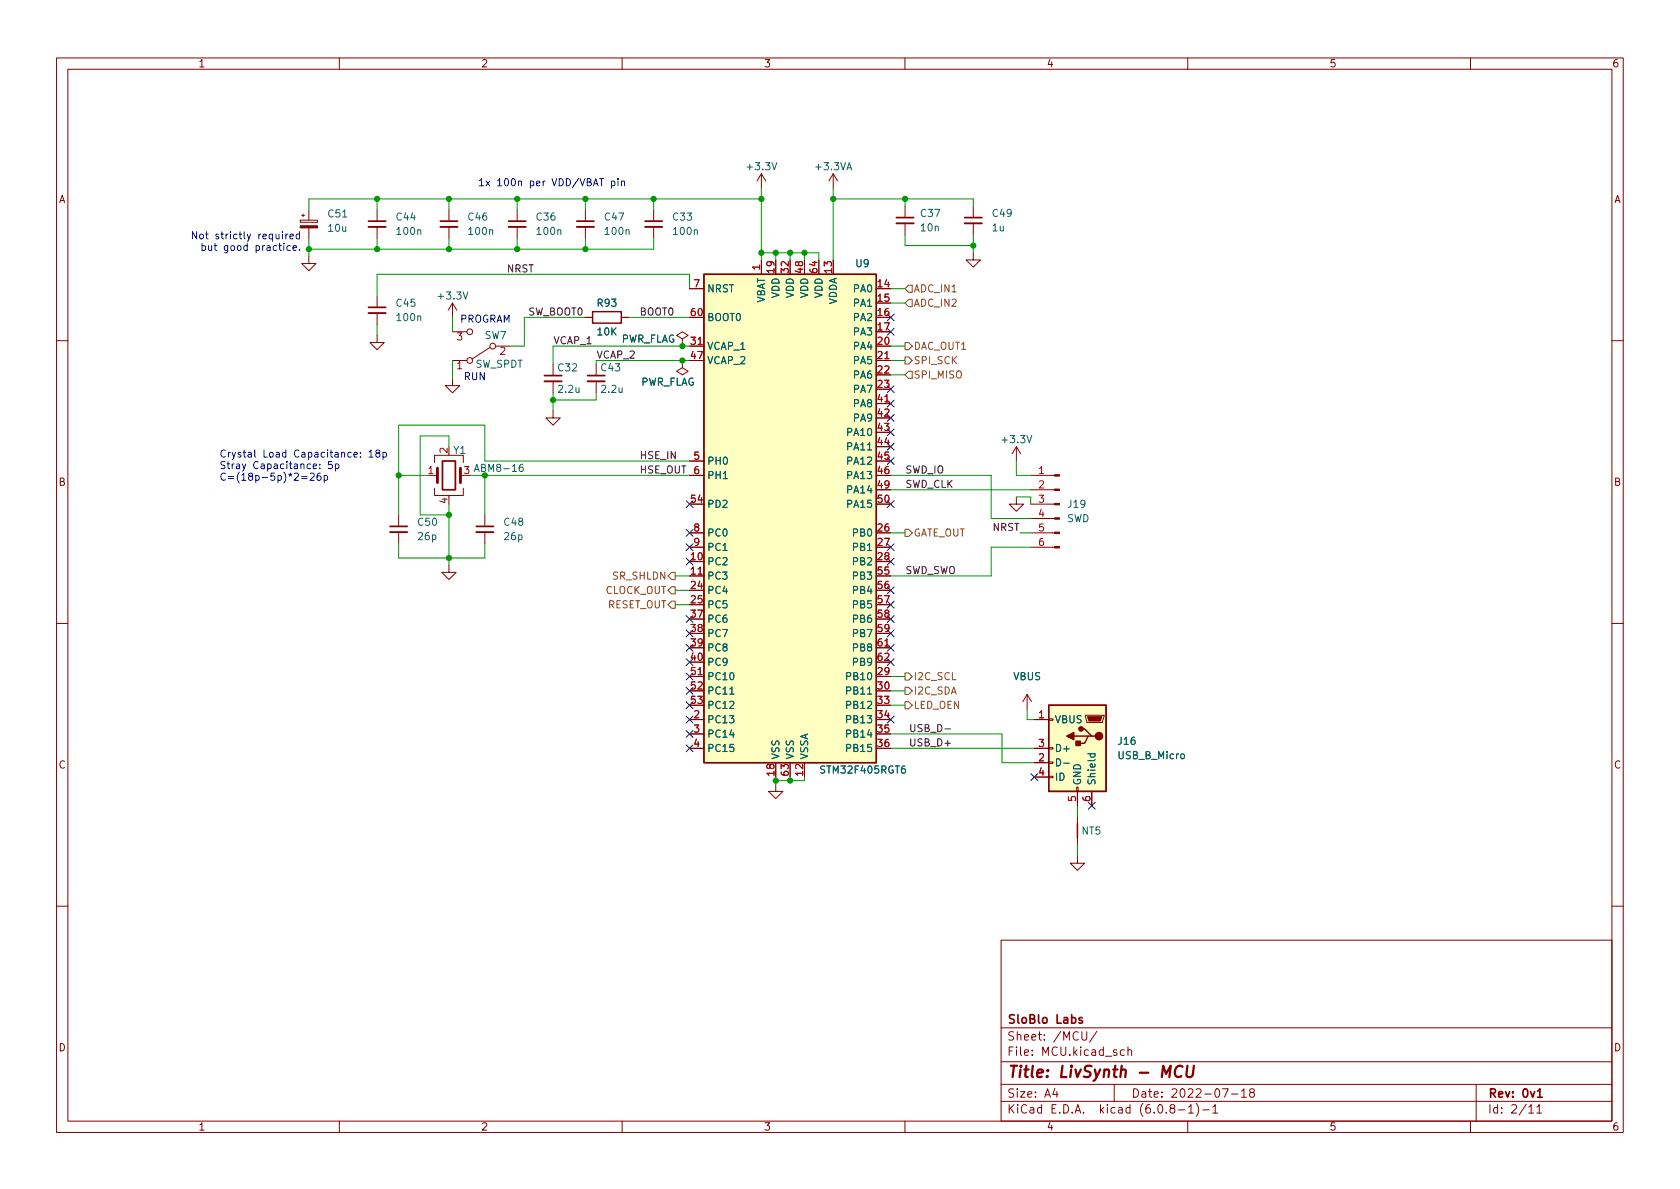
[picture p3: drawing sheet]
<svg xmlns="http://www.w3.org/2000/svg" width="297mm" height="210mm" viewBox="0 0 297 210" stroke-linecap="round" stroke-linejoin="round" font-family="sans-serif">
<g fill="none" stroke="#840000" stroke-width=".18">
<path d="M10 10.2h277v190.1h-277zM12 12.2h273v186.1h-273zM60 10.2v2M110 10.2v2M160 10.2v2M210 10.2v2M260 10.2v2M53.1 38.9h3v.4h-3zM53.3 38.1h.5M53.6 37.8v.5M54.6 37.1v1.8M66.7 37.1v2"/>
<path d="M79.4 37.1v2M91.4 37.1v2M103.5 37.1v2M115.6 37.1v2M134.6 30.7l-.7 1.3M134.6 30.7v2.6M134.6 30.7l.8 1.3M147.3 30.7l-.7 1.3M147.3 30.7v2.6M147.3 30.7l.8 1.3M160 36.4v2.1M160 39.5v2"/>
<path d="M172.1 36.4v2.1M172.1 39.5v2M54.6 45.3v1.3h1.3l-1.3 1.3-1.3-1.3h1.3M54.6 40.3v1.9M66.7 59.3v1.3h1.2l-1.2 1.2-1.3-1.2h1.3M66.7 40.1v2.1M66.7 52.3v2.1M66.7 55.4v2M79.4 40.1v2.1M80 58.7h2.5M80 53.6l-.8 1.3M80 53.6v2.5"/>
<path d="M80 53.6l.8 1.3M91.4 40.1v2.1M103.5 56.1h1.3M103.5 40.1v2.1M109.9 56.1h1.2M115.6 40.1v2.1M120.6 59.9l1.1-.6-1.1-.6-1 .6 1 .6v1.3M121.9 51h2.6M134.6 46v2.5M172.1 44.7v1.3h1.3l-1.3 1.2-1.3-1.2h1.3M10 60.2h2M80 66.9v1.3h1.3l-1.3 1.3-1.3-1.3h1.3"/>
<path d="M80 63.7h2.5M86.6 61.5l-3.2 2M87.6 61.2h2.6M97.8 72.6v1.3h1.3l-1.3 1.3-1.3-1.3h1.3M97.8 64.4v2M97.8 67.4v2.1M105.4 64.4v2M105.4 67.4v2.1M120.6 63.7v1.3l-1 .7 1 .6 1.1-.6-1.1-.7M120.6 63.7h.1M120.6 61.2h.1M121.9 61.2h2.6"/>
<path d="M154.9 63.7h2.6M154.9 71.4h2.6M179.7 79l-.8 1.3M179.7 79v2.5M179.7 79l.8 1.3M285 60.2h2M70.5 91.1v2M70.5 94.1v2M76.8 86.4v1.2h5.1v-1.2M76.8 81.8v-1.3h5.1v1.3M76.8 84.1h.5M79.4 99.9v1.3h1.2l-1.2 1.3-1.3-1.3h1.3"/>
<path d="M81.4 84.1h.5M85.7 91.1v2M85.7 94.1v2M121.9 84.1h2.6M121.9 96.8h2.6M121.9 94.2h2.6M121.9 81.5h2.6M179.7 87.9v1.2h1.3l-1.3 1.3-1.3-1.3h1.3M182.2 84.1h4.3M182.2 96.8h4.3M182.2 94.2h4.3M182.2 91.7h4.3"/>
<path d="M182.2 89.1h4.3M182.2 86.6h4.3M10 110.2h2M121.9 101.8h2.6M121.9 119.6h2.6M154.9 114.5h2.6M285 110.2h2M121.9 127.2h2.6M121.9 132.3h2.6M121.9 129.8h2.6M137.2 138.7v1.2h1.2l-1.2 1.3-1.3-1.3h1.3M181.6 122.8l-.8 1.3"/>
<path d="M181.6 122.8v2.5M181.6 122.8l.8 1.3M182.9 127.2h2.5M182.9 134.9h2.5M182.9 132.3h2.5M182.9 137.4h2.5M185.4 137.3h.8v.2h-.8zM185.4 134.7h.8v.3h-.8zM185.4 132.2h.8v.3h-.8zM185.4 127.1h.8v.3h-.8zM190.4 139.2h.2v.7h-.2zM190.5 139.9v2.6"/>
<path d="M191.9 126.5h3.3v.2l-.3 1.1h-2.7zM193 139.9v2.6M190.5 151.4v1.2h1.3l-1.3 1.3-1.3-1.3h1.3M190.5 144.4v5.1M10 160.2h2M177 166.3h108v32h-108zM285 160.2h2M60 198.3v2M110 198.3v2M160 198.3v2M177 194.8h108M177 191.8h108"/>
<path d="M177 187.8h108M177 181.8h108M186.5 192.5l-.4 1h1M186.9 193v1M191.3 182.4v1.2l.3 .3h.4l.1-.3v-1.2M193.9 182.4l-1.3 1.9M197 191.8v3M198.8 185.7l-.4-.1-.3 .3v.4l.1 .3h.6M199.4 185.8l.2-.2 .4 .1 .1 .9M199.4 185.1v1.5M207.1 196l-.2-.3v-.2l.2-.2 .5 .1 .1 .2-.1 .2-.6 .2-.1 .3v.4l.2 .1h.5l.1-.3-.1-.4-.2-.1M208.4 196.3h1.1"/>
<path d="M210 198.3v2M210.1 195.8l.5-.5v1.5M210.1 196.8h.9M211.5 195.1a1.72 1.72 0 0 1 0 2.3M212.6 196.3h1.2M214.4 195.8l.5-.5v1.5M214.4 196.8h.9M216.1 192.5h1l-.6 1.5M217.7 193.5h1.2M219.5 193l.4-.5v1.5M219.5 194h.9M221.2 193.2l-.3-.3 .1-.2 .2-.2 .4 .1 .2 .2-.1 .2-.6 .2-.2 .3 .1 .4 .2 .1h.4l.2-.3-.1-.4-.2-.1"/>
<path d="M260 198.3v2M261 191.8v6.5M270.3 195.8l.4-.5v1.5M270.3 196.8h.9M271.7 195.8l.5-.5v1.5M271.7 196.8h.9"/>
<circle cx="83.1" cy="58.7" r=".51"/>
<circle cx="83.1" cy="63.7" r=".51"/>
<circle cx="87.1" cy="61.2" r=".51"/>
</g>
<g fill="none" stroke="#840000" stroke-width=".3">
<path d="M65.2 39.1h3M77.9 39.1h3M89.9 39.1h3.1M102 39.1h3M114 39.1h3.1M158.5 38.5h3M170.6 38.5h3M65.2 54.4h3M96.3 66.4h3M103.9 66.4h3M69 93.1h3M78.2 81.5h2.3v5.1h-2.3z"/>
<path d="M84.2 93.1h3M191.3 180l-.3-.1-.2 .2v.3l.5 .1v.4h-.5M271.8 193l.5-.5v1.5M271.8 194h.9"/>
</g>
<path d="M209.1 188.7a.88 .88 0 0 0-1-.1 .88 .88 0 0 0-.4 1 .69 .69 0 0 0 .3 .8 .69 .69 0 0 0 .9-.1M210 188.5l-.2 1.6 .1 .3a.66 .66 0 0 0 1-.3l.2-1.6" fill="none" stroke="#840000" stroke-width=".4"/>
<g fill="#840000" stroke="#840000" stroke-width=".18">
<path d="M53.1 39.9h3v.4h-3z"/>
<path d="M192.3 126.7h2.5l-.2 .8h-2.1z"/>
<path d="M186.5 96.6h.8v.3h-.8z"/>
<path d="M186.5 94.1h.8v.3h-.8z"/>
<path d="M186.5 91.6h.8v.2h-.8z"/>
<path d="M186.5 89h.8v.3h-.8z"/>
<path d="M186.5 86.5h.8v.2h-.8z"/>
<path d="M186.5 83.9h.8v.3h-.8z"/>
</g>
<path d="M77.3 82.8v2.5M81.4 82.8v2.5" fill="none" stroke="#840000" stroke-width=".51"/>
<path d="M83.9 83.4l.4-1.3 .4 1.3M92.4 82.1l-.4 .1a.85 .85 0 0 0 0 1.2l.5-.1v-.5l-.2-.2h-.4l-.1 .2M129 122.7h.8M188.1 135h1M192.3 133.3h1.3M192.8 133.3v.4l.2 .2 .6-.1v-.5" fill="none" stroke="#006464" stroke-width=".18"/>
<path d="M158.5 39.5h3M170.6 39.5h3M65.2 55.4h3M65.2 40.1h3M77.9 40.1h3M89.9 40.1h3.1M102 40.1h3M114 40.1h3.1M96.3 67.4h3M103.9 67.4h3M69 94.1h3M84.2 94.1h3" fill="none" stroke="#840000" stroke-width=".33"/>
<path d="M104.8 55.1h5.1v2h-5.1zM124.5 48.5h30.4v86.4h-30.4zM185.4 124.7h10.2v15.2h-10.2zM189.9 130.2h2.5M191.1 128.9h.7l1.2 1.3h.7M193 130.2h-.6l-.6 1.2h-1.3M190.5 145.7v2.5" fill="none" stroke="#840000" stroke-width=".25"/>
<g fill="#ffffc2" stroke="#ffffc2" stroke-width=".18">
<path d="M185.4 124.7h10.2v15.2h-10.2z"/>
<path d="M124.5 48.5h30.4v86.4h-30.4z"/>
</g>
<g fill="#840000" stroke="#840000" stroke-width=".25">
<path d="M188.6 130.2l1.3-.7v1.3z"/>
<path d="M190.2 131.1h.8v.7h-.8z"/>
<circle cx="194.3" cy="130.2" r=".63"/>
<circle cx="191.1" cy="128.9" r=".38"/>
</g>
<path d="M160.7 50.4h.6v1.3h-.6l-.7-.7zM160.7 53h.6v1.2h-.6l-.7-.6zM160 60.6h.7l.6 .6-.6 .6h-.7zM160 63.1h.7l.6 .6-.6 .7h-.7zM160.7 65.7h.6v1.2h-.6l-.7-.6zM160 93.6h.7l.6 .6-.6 .7h-.7zM118.1 106.9l.6-.6h.7v1.3h-.7zM118.7 101.2h.7v1.3h-.7l-.6-.7zM118.7 103.8h.7v1.2h-.7l-.6-.6zM160 119h.7l.6 .6-.6 .7h-.7zM160 121.5h.7l.6 .7-.6 .6h-.7zM160 124.1h.7l.6 .6-.6 .6h-.7z" fill="none" stroke="#725600" stroke-width=".18"/>
<path d="M167.1 128.9h.9" fill="none" stroke="#0f0f0f" stroke-width=".18"/>
<g fill="none" stroke="#0000c2" stroke-width=".18">
<path d="M106 31.6h.7M108.1 32.1l.4-.1 .2 .3-.1 .5h-.5M108.1 32v1.3M109.3 31.6v.1M109.3 32v.9M109.9 32.1l.2-.1 .3 .1v.8M109.9 32v.9M34.8 41v1.2l-.8-1.2v1.2M35.4 41.5l.3-.1 .3 .2v.4l-.3 .2h-.3l-.1-.2zM35.7 43.5l.4-.1 .2 .3-.1 .5h-.5M35.7 43v1.3M36.9 43.4v.8l.3 .1 .2-.1"/>
<path d="M37.4 43.4v.9M53 41.5l-.4-.1-.2 .2 .1 .6h.5M53 44.2v.1M53 41v1.2M65.2 79.9l.4-.3v1.2M67.7 80v1.3M53.3 84.3h1M53.3 84.6h1M54.8 83.8l.5-.1 .3 .3-.8 .9h.8M56.7 83.7h-.4a.86 .86 0 0 0 0 1.2l.4-.1 .1-.4-.3-.3h-.2l-.3 .3M57.3 84.1h.4l.2 .2-.1 .6h-.5M57.3 84.1v1.3"/>
<path d="M58.7 81.6h-.6l-.1 .6 .2-.1 .4 .1 .2 .1-.1 .5-.2 .1-.5-.1M59.3 82.1l.4-.1 .2 .3-.1 .5h-.5M59.3 82v1.3M63.7 80.7v.1M63.7 80.1v.1M65.2 80.8h.8M66.7 80.1l-.3-.2 .1-.2 .2-.1h.4l.1 .2-.1 .2-.5 .2-.2 .2 .1 .3 .2 .1h.2l.3-.2v-.2l-.3-.3M67.7 80.1l.4-.1 .2 .2-.1 .6h-.5"/>
</g>
<g fill="none" stroke="#009600" stroke-width=".18">
<path d="M66.7 35.2v1.9M79.4 35.2v1.9M91.4 35.2v1.9M103.5 35.2v1.9M115.6 35.2v1.9M134.6 35.2h-80v1.9M134.6 33.3v12.7M147.3 35.2h24.8v1.2M147.3 33.3v12.7M160 35.2v1.2M54.6 42.2v3.1M66.7 42.2v1.9"/>
<path d="M66.7 57.4v1.9M79.4 42.2v1.9M80 56.1v2.6M91.4 42.2v1.9M103.5 56.1h-10.8v5.1h-2.5M103.5 42.2v1.9M111.1 56.1h10.8M115.6 42.2v1.9h-61M121.9 51v-2.5h-55.2v3.8M134.6 44.7h10.2v1.3M137.2 44.7v1.3M139.7 44.7v1.3"/>
<path d="M142.2 44.7v1.3M157.5 53.6h2.5M157.5 51h2.5M160 41.5v1.9h12.1M172.1 41.5v3.2M79.4 79v-1.9h-5.1v14h5.1M80 63.7v3.2M97.8 69.5v3.1M105.4 69.5v1.2h-7.6M121.9 61.2h-24.1v3.2M121.9 63.7h-16.5v.7M157.5 61.2h2.5"/>
<path d="M157.5 66.3h2.5M157.5 63.7h2.5M70.5 84.1h5.1M70.5 96.1v2.6h15.2v-2.6M79.4 89.1v10.8M83.2 84.1h38.7M85.7 84.1v7M121.9 81.5h-36.2v-6.3h-15.2v15.9M157.5 84.1h17.8v7.6h6.9M157.5 94.2h2.5M157.5 86.6h24.7M179.7 87.9h2.5v1.2"/>
<path d="M179.7 81.5v2.6h2.5M180.3 94.2h1.9M182.2 96.8h-6.9v5h-17.8M119.4 101.8h2.5M119.4 104.4h2.5M119.4 106.9h2.5M157.5 119.6h2.5M137.2 137.4v1.3M139.7 137.4v.6M142.2 137.4v.6h-5M157.5 122.2h2.5M157.5 124.7h2.5"/>
<path d="M157.5 129.8h19.7v5.1h5.7M157.5 132.3h25.4M181.6 125.3v1.9h1.3M190.5 142.5v1.9M190.5 149.5v1.9"/>
</g>
<g fill="none" stroke="#000084" stroke-width=".18">
<path d="M156.9 55.5l1.2 1.2M156.9 58.1l1.2 1.2M158.1 58.1l-1.2 1.2M158.1 55.5l-1.2 1.2M156.9 78.4l1.2 1.2M156.9 75.8l1.2 1.3M156.9 73.3l1.2 1.2M156.9 70.8l1.2 1.2M156.9 68.2l1.2 1.2M158.1 78.4l-1.2 1.2M158.1 75.8l-1.2 1.3M158.1 73.3l-1.2 1.2"/>
<path d="M158.1 70.8l-1.2 1.2M158.1 68.2l-1.2 1.2M121.3 88.5l1.2 1.3M121.3 93.6l1.2 1.2M121.3 96.2l1.2 1.2M121.3 98.7l1.2 1.2M122.5 88.5l-1.2 1.3M122.5 93.6l-1.2 1.2M122.5 96.2l-1.2 1.2M122.5 98.7l-1.2 1.2M156.9 80.9l1.2 1.2M156.9 88.5l1.2 1.3"/>
<path d="M156.9 96.2l1.2 1.2M156.9 98.7l1.2 1.2M158.1 80.9l-1.2 1.2M158.1 88.5l-1.2 1.3M158.1 96.2l-1.2 1.2M158.1 98.7l-1.2 1.2M121.3 116.5l1.2 1.2M121.3 113.9l1.2 1.3M121.3 119l1.2 1.2M121.3 108.9l1.2 1.2M121.3 111.4l1.2 1.2M122.5 113.9l-1.2 1.3"/>
<path d="M122.5 111.4l-1.2 1.2M122.5 108.9l-1.2 1.2M122.5 116.5l-1.2 1.2M122.5 119l-1.2 1.2M156.9 116.5l1.2 1.2M156.9 103.8l1.2 1.2M156.9 106.3l1.2 1.2M156.9 108.9l1.2 1.2M156.9 111.4l1.2 1.2M156.9 113.9l1.2 1.3M158.1 116.5l-1.2 1.2M158.1 103.8l-1.2 1.2"/>
<path d="M158.1 106.3l-1.2 1.2M158.1 108.9l-1.2 1.2M158.1 111.4l-1.2 1.2M158.1 113.9l-1.2 1.3M121.3 121.6l1.2 1.2M121.3 129.2l1.2 1.2M121.3 131.7l1.2 1.2M121.3 126.6l1.2 1.3M121.3 124.1l1.2 1.2M122.5 121.6l-1.2 1.2M122.5 129.2l-1.2 1.2M122.5 131.7l-1.2 1.2"/>
<path d="M122.5 126.6l-1.2 1.3M122.5 124.1l-1.2 1.2M156.9 126.6l1.2 1.3M158.1 126.6l-1.2 1.3M182.3 136.8l1.2 1.2M183.5 136.8l-1.2 1.2M192.4 141.9l1.2 1.2M193.6 141.9l-1.2 1.2"/>
</g>
<g fill="#009600" stroke="#009600" stroke-width=".18">
<circle cx="70.5" cy="84.1" r=".46"/>
<circle cx="85.7" cy="84.1" r=".46"/>
<circle cx="97.8" cy="70.7" r=".46"/>
<circle cx="79.4" cy="91.1" r=".46"/>
<circle cx="79.4" cy="98.7" r=".46"/>
<circle cx="120.6" cy="61.2" r=".46"/>
<circle cx="120.6" cy="63.7" r=".46"/>
<circle cx="142.2" cy="44.7" r=".46"/>
<circle cx="147.3" cy="35.2" r=".46"/>
<circle cx="160" cy="35.2" r=".46"/>
<circle cx="172.1" cy="43.4" r=".46"/>
<circle cx="137.2" cy="138" r=".46"/>
<circle cx="139.7" cy="138" r=".46"/>
<circle cx="103.5" cy="35.2" r=".46"/>
<circle cx="103.5" cy="44.1" r=".46"/>
<circle cx="134.6" cy="35.2" r=".46"/>
<circle cx="115.6" cy="35.2" r=".46"/>
<circle cx="139.7" cy="44.7" r=".46"/>
<circle cx="137.2" cy="44.7" r=".46"/>
<circle cx="134.6" cy="44.7" r=".46"/>
<circle cx="79.4" cy="44.1" r=".46"/>
<circle cx="91.4" cy="44.1" r=".46"/>
<circle cx="91.4" cy="35.2" r=".46"/>
<circle cx="79.4" cy="35.2" r=".46"/>
<circle cx="54.6" cy="44.1" r=".46"/>
<circle cx="66.7" cy="44.1" r=".46"/>
<circle cx="66.7" cy="35.2" r=".46"/>
</g>
<text font-size="2.8" fill="#840000" x="178" y="190.6">Title: LivSynth - MCU</text>
<g font-size="2.1" fill="#840000">
<text x="178" y="184">Sheet: /MCU/</text>
<text x="178" y="181">SloBlo Labs</text>
<text x="178" y="186.7">File: MCU.kicad_sch</text>
<text x="178" y="196.9">KiCad E.D.A. kicad (6.0.8-1)-1</text>
<text x="178" y="194.1">Size: A4</text>
<text x="200" y="194.1">Date: 2022-07-18</text>
<text x="263" y="194.1">Rev: 0v1</text>
<text x="263" y="196.9">Id: 2/11</text>
</g>
<g font-size="1.8" fill="#840000">
<text x="35" y="11.9">1</text>
<text x="85" y="11.9">2</text>
<text x="135" y="11.9">3</text>
<text x="185" y="11.9">4</text>
<text x="235" y="11.9">5</text>
<text x="285" y="11.9">6</text>
<text x="10.3" y="35.9">A</text>
<text x="285.3" y="35.9">A</text>
<text x="10.3" y="85.9">B</text>
<text x="285.3" y="85.9">B</text>
<text x="10.3" y="135.9">C</text>
<text x="285.3" y="135.9">C</text>
<text x="10.3" y="185.9">D</text>
<text x="285.3" y="185.9">D</text>
<text x="35" y="199.9">1</text>
<text x="85" y="199.9">2</text>
<text x="135" y="199.9">3</text>
<text x="185" y="199.9">4</text>
<text x="235" y="199.9">5</text>
<text x="285" y="199.9">6</text>
</g>
<g font-size="1.8" fill="#0000c2">
<text x="84.5" y="32.9">1x 100n per VDD/VBAT pin</text>
<text x="36.5" y="42.3">Not strictly required</text>
<text x="38" y="44.3">but good practice.</text>
<text x="81.3" y="57">PROGRAM</text>
<text x="81.9" y="67.2">RUN</text>
<text x="38.7" y="80.9">Crystal Load Capacitance: 18p</text>
<text x="38.7" y="82.9">Stray Capacitance: 5p</text>
<text x="38.7" y="85">C=(18p-5p)*2=26p</text>
</g>
<g font-size="1.8" fill="#006464">
<text x="132.3" y="30.1">+3.3V</text>
<text x="144.3" y="30.1">+3.3VA</text>
<text x="58.1" y="38.4">C51</text>
<text x="58.1" y="41">10u</text>
<text x="70.2" y="39">C44</text>
<text x="70.3" y="41.5">100n</text>
<text x="82.9" y="39">C46</text>
<text x="83" y="41.5">100n</text>
<text x="94.9" y="39">C36</text>
<text x="95.1" y="41.5">100n</text>
<text x="107" y="39">C47</text>
<text x="107.1" y="41.5">100n</text>
<text x="119" y="39">C33</text>
<text x="119.2" y="41.5">100n</text>
<text x="162.9" y="38.4">C37</text>
<text x="162.9" y="40.9">10n</text>
<text x="175.5" y="40.9">1u</text>
<text x="175.6" y="38.4">C49</text>
<text x="151.3" y="47.2">U9</text>
<text x="77.7" y="53">+3.3V</text>
<text x="125" y="51.7">NRST</text>
<text x="135.3" y="53.8" transform="rotate(-90 135.3 53.8)">VBAT</text>
<text x="137.8" y="52.8" transform="rotate(-90 137.8 52.8)">VDD</text>
<text x="140.3" y="52.8" transform="rotate(-90 140.3 52.8)">VDD</text>
<text x="142.9" y="52.8" transform="rotate(-90 142.9 52.8)">VDD</text>
<text x="145.4" y="52.8" transform="rotate(-90 145.4 52.8)">VDD</text>
<text x="151" y="51.7">PA0</text>
<text x="70.2" y="54.2">C45</text>
<text x="70.3" y="56.8">100n</text>
<text x="85.7" y="59.9">SW7</text>
<text x="105.7" y="54.2">R93</text>
<text x="105.7" y="59.3">10K</text>
<text x="125" y="56.8">BOOT0</text>
<text x="148" y="54" transform="rotate(-90 148 54)">VDDA</text>
<text x="151" y="54.2">PA1</text>
<text x="151" y="56.8">PA2</text>
<text x="151" y="59.3">PA3</text>
<text x="84" y="65">SW_SPDT</text>
<text x="98.7" y="65.7">C32</text>
<text x="106.3" y="65.7">C43</text>
<text x="109.7" y="60.6">PWR_FLAG</text>
<text x="125" y="61.8">VCAP_1</text>
<text x="125" y="64.4">VCAP_2</text>
<text x="151" y="61.8">PA4</text>
<text x="151" y="64.4">PA5</text>
<text x="98.8" y="69.5">2.2u</text>
<text x="106.4" y="69.5">2.2u</text>
<text x="113.1" y="68.2">PWR_FLAG</text>
<text x="151" y="66.9">PA6</text>
<text x="151" y="69.5">PA7</text>
<text x="150" y="77.1">PA10</text>
<text x="151" y="72">PA8</text>
<text x="151" y="74.5">PA9</text>
<text x="80.2" y="80.3">Y1</text>
<text x="84.5" y="83.4">ABM8-16</text>
<text x="125" y="82.2">PH0</text>
<text x="150" y="79.6">PA11</text>
<text x="150" y="82.2">PA12</text>
<text x="177.4" y="78.4">+3.3V</text>
<text x="125" y="89.8">PD2</text>
<text x="125" y="84.7">PH1</text>
<text x="150" y="84.7">PA13</text>
<text x="150" y="87.2">PA14</text>
<text x="150" y="89.8">PA15</text>
<text x="188.9" y="89.8">J19</text>
<text x="74" y="93">C50</text>
<text x="74" y="95.5">26p</text>
<text x="89.2" y="93">C48</text>
<text x="89.2" y="95.5">26p</text>
<text x="125" y="94.9">PC0</text>
<text x="151" y="94.9">PB0</text>
<text x="188.6" y="92.3">SWD</text>
<text x="125" y="99.9">PC2</text>
<text x="125" y="97.4">PC1</text>
<text x="151" y="97.4">PB1</text>
<text x="151" y="99.9">PB2</text>
<text x="125" y="102.5">PC3</text>
<text x="125" y="105">PC4</text>
<text x="125" y="107.6">PC5</text>
<text x="151" y="102.5">PB3</text>
<text x="151" y="105">PB4</text>
<text x="151" y="107.6">PB5</text>
<text x="125" y="110.1">PC6</text>
<text x="125" y="112.6">PC7</text>
<text x="151" y="110.1">PB6</text>
<text x="151" y="112.6">PB7</text>
<text x="125" y="115.2">PC8</text>
<text x="125" y="117.7">PC9</text>
<text x="151" y="115.2">PB8</text>
<text x="151" y="117.7">PB9</text>
<text x="125" y="120.3">PC10</text>
<text x="125" y="122.8">PC11</text>
<text x="125" y="125.3">PC12</text>
<text x="150" y="120.3">PB10</text>
<text x="150" y="122.8">PB11</text>
<text x="150" y="125.3">PB12</text>
<text x="179.2" y="120.3">VBUS</text>
<text x="125" y="127.9">PC13</text>
<text x="125" y="130.4">PC14</text>
<text x="150" y="127.9">PB13</text>
<text x="150" y="130.4">PB14</text>
<text x="186.4" y="127.9">VBUS</text>
<text x="197.8" y="131.7">J16</text>
<text x="125" y="133">PC15</text>
<text x="137.8" y="134.4" transform="rotate(-90 137.8 134.4)">VSS</text>
<text x="140.3" y="134.4" transform="rotate(-90 140.3 134.4)">VSS</text>
<text x="142.9" y="134.4" transform="rotate(-90 142.9 134.4)">VSSA</text>
<text x="145.4" y="136.8">STM32F405RGT6</text>
<text x="150" y="133">PB15</text>
<text x="186.4" y="135.5">D-</text>
<text x="186.4" y="133">D+</text>
<text x="197.8" y="134.2">USB_B_Micro</text>
<text x="186.4" y="138">ID</text>
<text x="191.1" y="138.9" transform="rotate(-90 191.1 138.9)">GND</text>
<text x="193.7" y="138.9" transform="rotate(-90 193.7 138.9)">Shield</text>
<text x="191.3" y="147.6">NT5</text>
</g>
<g font-size="1.8" fill="#a90000">
<text x="134.4" y="47.7" transform="rotate(-90 134.4 47.7)">1</text>
<text x="122.7" y="50.8">7</text>
<text x="136.9" y="48.2" transform="rotate(-90 136.9 48.2)">19</text>
<text x="139.4" y="48.2" transform="rotate(-90 139.4 48.2)">32</text>
<text x="142" y="48.2" transform="rotate(-90 142 48.2)">48</text>
<text x="144.5" y="48.2" transform="rotate(-90 144.5 48.2)">64</text>
<text x="147.1" y="48.2" transform="rotate(-90 147.1 48.2)">13</text>
<text x="155.2" y="50.8">14</text>
<text x="155.2" y="53.3">15</text>
<text x="122.2" y="55.9">60</text>
<text x="155.2" y="55.9">16</text>
<text x="155.2" y="58.4">17</text>
<text x="80.8" y="65.3">1</text>
<text x="80.8" y="60.2">3</text>
<text x="88.4" y="62.7">2</text>
<text x="122.2" y="61">31</text>
<text x="122.2" y="63.5">47</text>
<text x="155.2" y="61">20</text>
<text x="155.2" y="63.5">21</text>
<text x="155.2" y="66">22</text>
<text x="155.2" y="68.6">23</text>
<text x="155.2" y="71.1">41</text>
<text x="155.2" y="73.7">42</text>
<text x="155.2" y="76.2">43</text>
<text x="75.7" y="83.8">1</text>
<text x="79.1" y="80.1" transform="rotate(-90 79.1 80.1)">2</text>
<text x="82.1" y="83.8">3</text>
<text x="122.7" y="81.3">5</text>
<text x="122.7" y="83.8">6</text>
<text x="155.2" y="78.7">44</text>
<text x="155.2" y="81.3">45</text>
<text x="155.2" y="83.8">46</text>
<text x="183.7" y="83.8">1</text>
<text x="79.1" y="89" transform="rotate(-90 79.1 89)">4</text>
<text x="122.2" y="88.9">54</text>
<text x="155.2" y="86.4">49</text>
<text x="155.2" y="88.9">50</text>
<text x="183.7" y="86.4">2</text>
<text x="183.7" y="88.9">3</text>
<text x="122.7" y="94">8</text>
<text x="155.2" y="94">26</text>
<text x="183.7" y="91.4">4</text>
<text x="183.7" y="94">5</text>
<text x="122.2" y="99.1">10</text>
<text x="122.2" y="101.6">11</text>
<text x="122.7" y="96.5">9</text>
<text x="155.2" y="96.5">27</text>
<text x="155.2" y="99.1">28</text>
<text x="155.2" y="101.6">55</text>
<text x="183.7" y="96.5">6</text>
<text x="122.2" y="104.1">24</text>
<text x="122.2" y="106.7">25</text>
<text x="155.2" y="104.1">56</text>
<text x="155.2" y="106.7">57</text>
<text x="122.2" y="109.2">37</text>
<text x="122.2" y="111.8">38</text>
<text x="155.2" y="109.2">58</text>
<text x="155.2" y="111.8">59</text>
<text x="122.2" y="114.3">39</text>
<text x="122.2" y="116.8">40</text>
<text x="122.2" y="119.4">51</text>
<text x="155.2" y="119.4">29</text>
<text x="155.2" y="114.3">61</text>
<text x="155.2" y="116.8">62</text>
<text x="122.2" y="121.9">52</text>
<text x="122.2" y="124.5">53</text>
<text x="155.2" y="121.9">30</text>
<text x="155.2" y="124.5">33</text>
<text x="122.7" y="127">2</text>
<text x="122.7" y="129.5">3</text>
<text x="155.2" y="127">34</text>
<text x="155.2" y="129.5">35</text>
<text x="183.7" y="127">1</text>
<text x="122.7" y="132.1">4</text>
<text x="136.9" y="137.1" transform="rotate(-90 136.9 137.1)">18</text>
<text x="139.4" y="137.1" transform="rotate(-90 139.4 137.1)">63</text>
<text x="142" y="137.1" transform="rotate(-90 142 137.1)">12</text>
<text x="155.2" y="132.1">36</text>
<text x="183.7" y="134.6">2</text>
<text x="183.7" y="132.1">3</text>
<text x="183.7" y="137.2">4</text>
<text x="190.2" y="141.7" transform="rotate(-90 190.2 141.7)">5</text>
<text x="192.8" y="141.7" transform="rotate(-90 192.8 141.7)">6</text>
</g>
<g font-size="1.8" fill="#0f0f0f">
<text x="89.5" y="48.2">NRST</text>
<text x="93.3" y="55.8">SW_BOOT0</text>
<text x="113" y="55.8">BOOT0</text>
<text x="97.8" y="60.9">VCAP_1</text>
<text x="105.4" y="63.4">VCAP_2</text>
<text x="113" y="81.2">HSE_IN</text>
<text x="113" y="83.7">HSE_OUT</text>
<text x="160" y="83.7">SWD_IO</text>
<text x="160" y="86.3">SWD_CLK</text>
<text x="175.5" y="93.9">NRST</text>
<text x="160" y="101.5">SWD_SWO</text>
<text x="160.7" y="132">USB_D+</text>
<text x="160.7" y="129.4">USB_D-</text>
</g>
<g font-size="1.8" fill="#725600">
<text x="161.5" y="51.7">ADC_IN1</text>
<text x="161.5" y="54.2">ADC_IN2</text>
<text x="161.5" y="61.8">DAC_OUT1</text>
<text x="161.5" y="64.4">SPI_SCK</text>
<text x="161.5" y="66.9">SPI_MISO</text>
<text x="161.5" y="94.9">GATE_OUT</text>
<text x="106.9" y="105">CLOCK_OUT</text>
<text x="107.3" y="107.6">RESET_OUT</text>
<text x="108.4" y="102.5">SR_SHLDN</text>
<text x="161.5" y="122.8">I2C_SDA</text>
<text x="161.5" y="125.3">LED_OEN</text>
<text x="161.5" y="120.3">I2C_SCL</text>
</g>
</svg>
